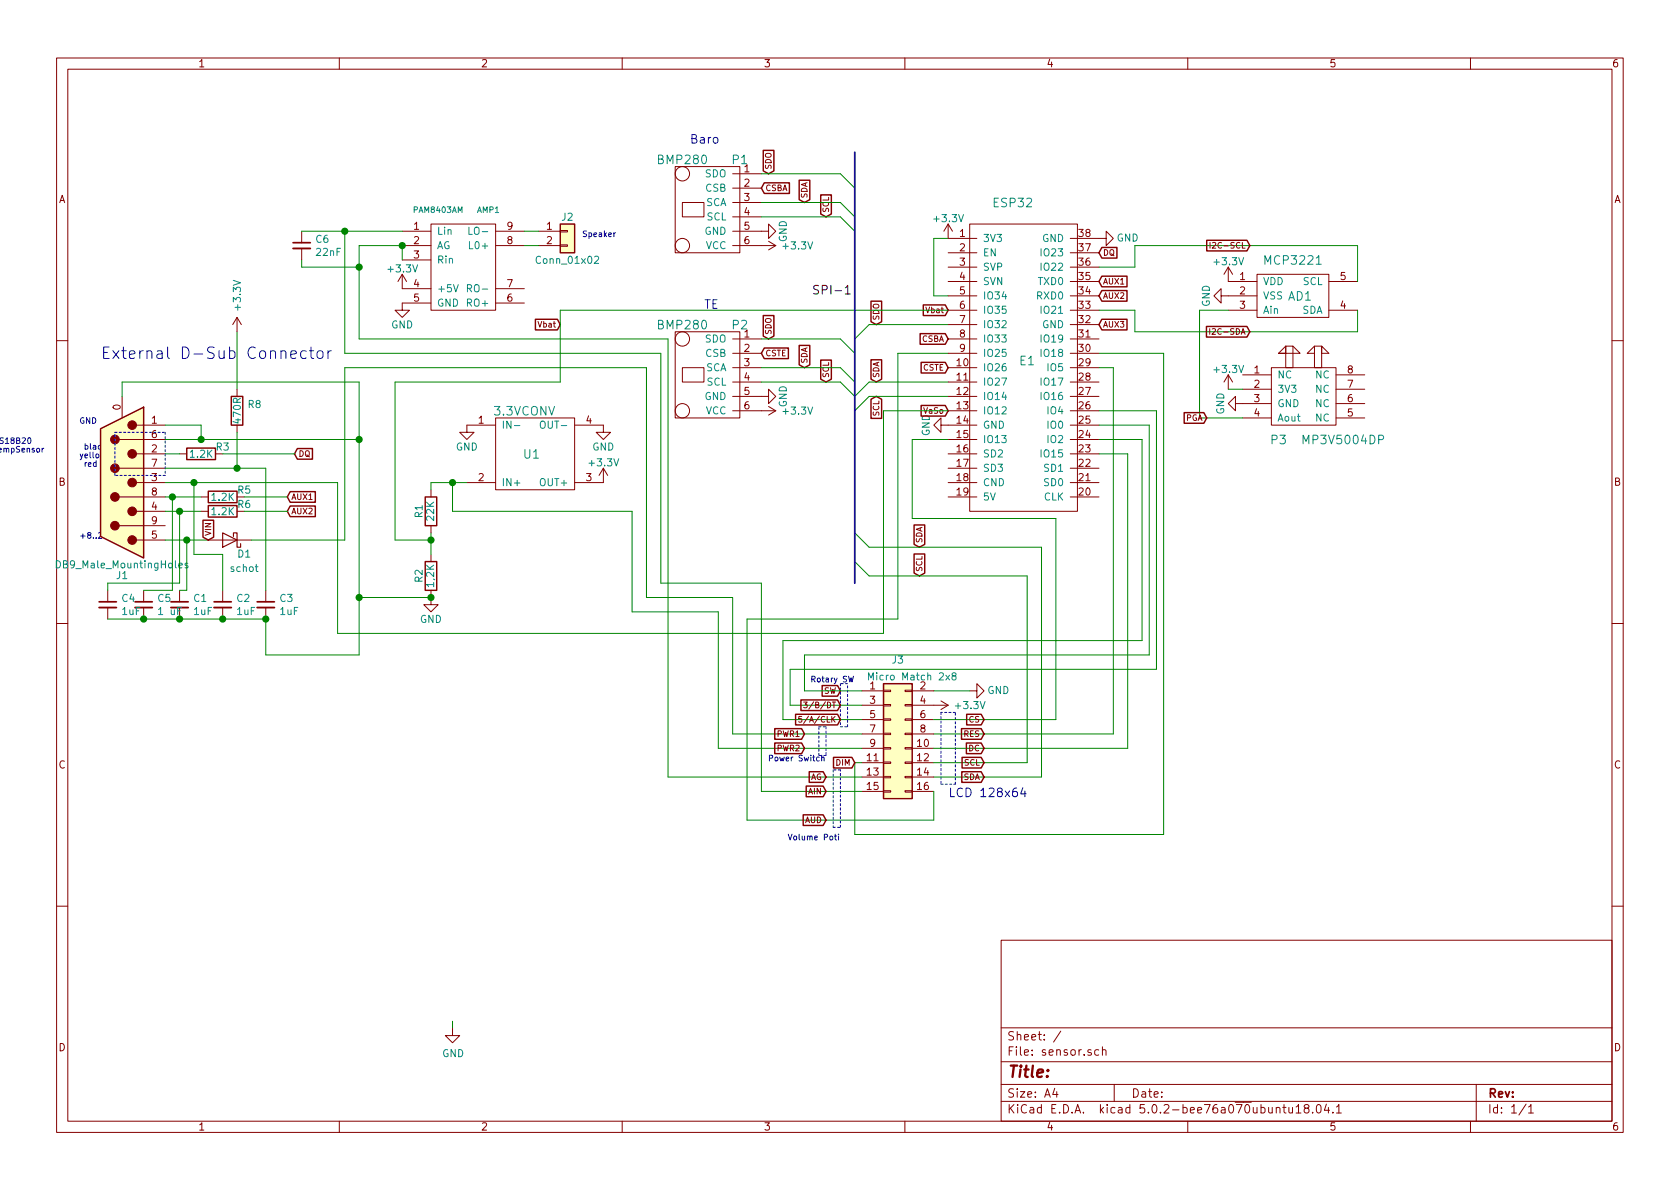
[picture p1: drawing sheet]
<svg xmlns="http://www.w3.org/2000/svg" width="297mm" height="210mm" viewBox="0 0 297 210" stroke-linecap="round" stroke-linejoin="round" font-family="sans-serif">
<g fill="none" stroke="#840000" stroke-width=".18">
<path d="M10 10.3h277v189.9h-277zM12 12.2h273v186.1h-273zM60 10.3v1.9M110 10.3v1.9M160 10.3v1.9M210 10.3v1.9M260 10.3v1.9M76.2 39.6h11.4v15.3h-11.4zM119.4 29.5h11.4v15.2h-11.4zM120.6 35.8h3.9v2.5h-3.9zM129.5 30.7h5.1M129.5 33.3h5.1"/>
<path d="M129.5 35.8h5.1M129.5 38.3h5.1M167.6 39.6v2.6h5.1M167.6 39.6l-.7 1.3M167.6 39.6l.8 1.3M171.4 39.6h19.1v50.8h-19.1zM41.9 56.1l-.8 1.3M41.9 56.1v2.6M41.9 56.1l.8 1.3M53.3 40.9v2M53.3 43.9v2.1M71.1 40.9h5.1"/>
<path d="M71.1 43.4h5.1M71.1 46h5.1M71.1 48.5v2.5h5.1M71.1 48.5l-.7 1.3M71.1 48.5l.8 1.3M76.2 53.6h-5.1v1.3h1.3l-1.3 1.2-1.3-1.2h1.3M87.6 40.9h5.1M87.6 43.4h5.1M87.6 51h5.1M87.6 53.6h5.1M95.2 40.9h3.9M95.2 43.4h3.9"/>
<path d="M99.1 43.3h1.2v.3h-1.2zM99.1 40.8h1.2v.2h-1.2zM119.4 58.7h11.4v15.2h-11.4zM129.5 40.9h6.4v-1.3l1.3 1.3-1.3 1.3v-1.3M129.5 59.9h5.1M129.5 43.4h7.7M135.9 42.7l1.3 .7M137.2 43.4l-1.3 .8M167.6 44.7h5.1M167.6 47.2h5.1M167.6 49.8h5.1M167.6 52.3h5.1"/>
<path d="M167.6 54.9h5.1M167.6 57.4h5.1M167.6 59.9h5.1M189.2 42.2h6.4v-1.3l1.2 1.3-1.2 1.2v-1.2M189.2 44.7h5.1M189.2 47.2h5.1M189.2 49.8h5.1M189.2 52.3h5.1M189.2 54.9h5.1M189.2 57.4h5.1M189.2 59.9h5.1M213.9 58.1v1"/>
<path d="M213.9 42.9v1M214.3 58.2l.4-.1 .2 .3-.6 .7h.6M214.4 42.9h.4l.2 .2-.7 .8h.7M215.9 52.3v-1.3l-1.3 1.3 1.3 1.3v-1.3h6.3M217.2 47.2v2.6h5M217.2 54.9h5M217.2 47.2l-.8 1.3M217.2 47.2l.7 1.3M222.2 48.5h12.7v7.6h-12.7zM234.9 49.8h5.1M234.9 54.9h5.1M10 60.2h2"/>
<path d="M21.1 77.7h8.1M21.6 70.1v3.8M24.1 75.2h5.1M41.9 68.8v1.3M41.9 75.2v1.2M87.6 73.9h14v12.7h-14zM87.6 75.2h-5.1v1.2h1.3l-1.3 1.3-1.2-1.3h1.2M101.6 75.2h5.1v1.2h1.2l-1.2 1.3-1.3-1.3h1.3M120.6 65h3.9v2.6h-3.9zM129.5 70.1h6.4v-1.3l1.3 1.3-1.3 1.3v-1.3M129.5 62.5h5.1M129.5 65h5.1"/>
<path d="M129.5 67.6h5.1M129.5 72.6h7.7M135.9 71.9l1.3 .7M137.2 72.6l-1.3 .8M166.4 75.2v-1.3l-1.3 1.3 1.3 1.2v-1.2h6.3M167.6 62.5h5.1M167.6 65h5.1M167.6 67.6h5.1M167.6 70.1h5.1M167.6 72.6h5.1M167.6 77.7h5.1M189.2 75.2h5.1"/>
<path d="M189.2 62.5h5.1M189.2 65h5.1M189.2 67.6h5.1M189.2 70.1h5.1M189.2 72.6h5.1M189.2 77.7h5.1M217.2 66.3v2.5M217.2 66.3l-.8 1.3M217.2 66.3l.7 1.3M218.4 71.4v-1.3l-1.2 1.3 1.2 1.2v-1.2h6.4M219.7 66.3h5.1M219.7 68.8h5.1"/>
<path d="M219.7 73.9h5.1M224.8 65h11.4v10.2h-11.4zM227.3 61.2h1.3v3.8h-1.3zM228.6 61.2l1.3 1.3h-3.8h1.2v-1.3l-1.2 1.3M231.1 62.5h.1M231.1 62.5h1.3M232.4 61.2h1.3v3.8h-1.3zM232.4 61.2l-1.3 1.3M233.7 61.2l1.2 1.3h-1.2zM236.2 66.3h5.1M236.2 68.8h5.1M236.2 71.4h5.1"/>
<path d="M236.2 73.9h5.1M285 60.2h2M21.1 87.9h8.1M21.1 82.8h8.1M21.1 93h8.1M24.1 85.3h5.1M24.1 80.3h5.1M24.1 95.5h5.1M24.1 90.4h5.1M31.7 80.3h1.3M35.6 87.9h1.2M35.6 90.4h1.2"/>
<path d="M36.8 95.5h7.6M76.2 86.6v1.3M76.2 93v1.2M76.2 98v1.3M82.5 85.3h5.1M106.7 82.8v2.5h-5.1M106.7 82.8l-.8 1.3M106.7 82.8l.7 1.3M167.6 85.3h5.1M167.6 87.9h5.1M167.6 82.8h5.1M167.6 80.3h5.1"/>
<path d="M189.2 85.3h5.1M189.2 87.9h5.1M189.2 82.8h5.1M189.2 80.3h5.1M10 110.3h2M19 104.4v2M19 107.4v2.1M25.4 104.4v2M25.4 107.4v2.1M31.7 104.4v2M31.7 107.4v2.1M39.4 104.4v2"/>
<path d="M39.4 107.4v2.1M47 104.4v2M47 107.4v2.1M76.2 104.4v2.5h1.3l-1.3 1.3-1.3-1.3h1.3M285 110.3h2M141.8 126.7h-.6v.5l.5-.1 .1 .5-.2 .1-.4-.1M142.1 124.1h.6l-.3 .4 .3 .2v.4l-.2 .1-.4-.1M143.9 124.1l-.9 1.3M152.4 124.7h3.8M152.4 122.2h3.8M152.4 132.3h3.8M152.4 134.9h3.8"/>
<path d="M152.4 137.4h3.8M152.4 139.9h3.8M152.4 127.2h3.8M152.4 129.8h3.8M156.2 139.8h1.3v.3h-1.3zM156.2 137.3h1.3v.2h-1.3zM156.2 134.7h1.3v.3h-1.3zM156.2 132.2h1.3v.3h-1.3zM156.2 129.7h1.3v.2h-1.3zM156.2 127.1h1.3v.3h-1.3zM156.2 124.6h1.3v.2h-1.3zM156.2 122h1.3v.3h-1.3z"/>
<path d="M160 139.8h1.3v.3h-1.3zM160 137.3h1.3v.2h-1.3zM160 134.7h1.3v.3h-1.3zM160 132.2h1.3v.3h-1.3zM160 129.7h1.3v.2h-1.3zM160 127.1h1.3v.3h-1.3zM160 124.6h1.3v.2h-1.3zM160 122h1.3v.3h-1.3zM161.3 124.7h6.3M161.3 122.2h3.8M161.3 132.3h3.8M161.3 134.9h3.8"/>
<path d="M161.3 137.4h3.8M161.3 139.9h3.8M161.3 127.2h3.8M161.3 129.8h3.8M166.4 123.9l1.2 .8M167.6 124.7l-1.2 .8M171.4 122.2h1.3v-1.3l1.3 1.3-1.3 1.2v-1.2M10 160.2h2M177 166.3h108v32h-108zM285 160.2h2M60 198.3v1.9M80 181.9v1.2h1.3l-1.3 1.3-1.3-1.3h1.3"/>
<path d="M110 198.3v1.9M160 198.3v1.9M177 194.8h108M177 191.8h108M177 187.8h108M177 181.8h108M186.5 192.5l-.4 1h1M186.8 193v1M187.6 182.3l-1.3 2M194.3 185.7l-.5-.1-.3 .3 .1 .6 .2 .1 .5-.1M194.9 185.7h.1a.37 .37 0 0 1 .6 .1v.8M194.9 185.1v1.5"/>
<path d="M197 191.8v3M210 198.3v1.9M226.8 195.8h.6M227 195.3v1.3l.4 .2M227.9 195.8v.9l.4 .1 .2-.1M228.5 195.8v1M229.2 195.8l.4-.5v1.5M229.2 196.8h.8M230.9 196l-.2-.2-.1-.2 .3-.3h.3l.2 .3v.2l-.7 .2a.48 .48 0 0 0 0 .7l.2 .1 .5-.1a.48 .48 0 0 0-.2-.7M232.1 196.7v.1M232.9 195.5l.3-.2a.94 .94 0 0 1 0 1.5l-.4-.3-.1-.6zM234.5 195.2l-.3 1.1h.9"/>
<path d="M234.9 195.8v1M235.7 196.7v.1M236.3 195.8l.4-.5v1.5M236.3 196.8h.9M260 198.3v1.9M261 191.8v6.5M269.8 195.2l-1.2 2M270.3 195.8l.4-.5v1.5M270.3 196.8h.8"/>
<circle cx="120.6" cy="30.7" r="1.27"/>
<circle cx="120.6" cy="59.9" r="1.27"/>
<circle cx="120.6" cy="43.4" r="1.27"/>
<circle cx="120.6" cy="72.6" r="1.27"/>
</g>
<g fill="none" stroke="#840000" stroke-width=".25">
<path d="M99.1 39.6h2.5v5.1h-2.5zM135 26.6h1.8v3.6l-.9 .5-.9-.5zM135.1 32.3h4.5v1.9h-4.5l-.5-.9zM141.3 31.9h1.9v3.4l-1 .5-.9-.5zM145.1 34.5h1.9v3.3l-1 .5-.9-.5zM94.7 56.5h3.9l.5 .9-.5 .9h-3.9zM135 55.8h1.8v3.6l-.9 .5-.9-.5zM154 53.3h1.9v3.6l-1 .5-.9-.5zM162.7 59h4.4l.5 .9-.5 1h-4.4zM163.2 53.9h3.9l.5 1-.5 .9h-3.9zM194.8 43.8h2.7v1.8h-2.7l-.5-.9zM194.8 48.8h4.5v1.9h-4.5l-.5-.9z"/>
<path d="M194.8 51.4h4.5v1.9h-4.5l-.5-1zM194.8 56.5h4.5v1.8h-4.5l-.5-.9zM213.3 57.7h7.2l.5 1-.5 .9h-7.2zM213.4 42.5h7.1l.5 .9-.5 1h-7.1zM17.8 75.8l7.6-3.8v26.7l-7.6-3.8zM33 79.2h5.1v2.1h-5.1zM40.9 70.1h2v5.1h-2zM52.6 79.3h2.6v1.9h-2.6l-.5-.9zM135.1 61.5h4.3v1.9h-4.3l-.5-.9zM141.3 61.1h1.9v3.4l-1 .5-.9-.5zM145.1 63.7h1.9v3.4l-1 .5-.9-.5zM154 70.6l.9-.5 1 .5v3.4h-1.9z"/>
<path d="M154 63.6h1.9v3.5l-1 .5-.9-.5zM162.9 64.1h4.2l.5 .9-.5 1h-4.2zM162.9 71.7h4.2l.5 .9-.5 1h-4.2zM209.4 73h3.5l.5 .9-.5 .9h-3.5zM35.9 92h1.9v3l-1 .5-.9-.5zM36.8 86.9h5.1v2h-5.1zM36.8 89.4h5.1v2h-5.1zM51.3 86.9h4.5v1.9h-4.5l-.5-.9zM51.3 89.5h4.5v1.9h-4.5l-.5-1zM75.2 87.9h2v5.1h-2zM75.2 99.3h2v5.1h-2zM161.6 98h1.9v3.3l-.9 .5-1-.5z"/>
<path d="M161.6 92.8h1.9v3.5l-.9 .5-1-.5zM137 128.8h4.7l.5 1-.5 .9h-4.7zM137 131.4h4.7l.5 .9-.5 1h-4.7zM140.7 126.3h7.4l.5 .9-.5 1h-7.4zM141.6 123.8h6.5l.5 .9-.5 .9h-6.5zM142.5 139h3l.5 .9-.5 1h-3zM143.1 136.5h2.4l.5 .9-.5 .9h-2.4zM145.4 121.2h2.7l.5 1-.5 .9h-2.7zM147.4 133.9h3.2l.5 1-.5 .9h-3.2zM156.2 120.9h5.1v20.3h-5.1zM170 128.8h3.5l.5 1-.5 .9h-3.5zM170.1 136.5h3.4l.5 .9-.5 .9h-3.4z"/>
<path d="M170.1 133.9h3.4l.5 1-.5 .9h-3.4zM170.9 131.4h2.6l.5 .9-.5 1h-2.6zM170.9 126.3h2.6l.5 .9-.5 1h-2.6zM142 144.1h3.5l.5 .9-.5 1h-3.5z"/>
</g>
<path d="M80.2 50.3l.4 1.3 .4-1.3M82.7 51l.6-.1 .1-.1-.1-.3-.2-.2h-.4v1.3M82.9 40.2v1.2h.6M83 42.7v1.3h.6M105.1 45.4l.5-.1 .2 .4v.2l-.7 .7h.7M91 75.3h.9M95.6 74.6l.2-.1a.47 .47 0 0 1 .6 .4l-.1 .7-.2 .1h-.4a1 1 0 0 1-.1-1.1zM10 99.2a.64 .64 0 0 1 .7 .6 .64 .64 0 0 1-.7 .6zM31.6 100l.6-.1v-.3h-.4l-.2 .2 .1 .6h.5M33.2 99.6h-.3l-.2 .2 .1 .1 .4 .2v.3h-.5M168.6 119.5l-.2-.1v-.3l.2-.1h.3l.1 .4-.5 .2-.2 .2v.2l.3 .2h.3l.1-.2v-.4l-.2-.1M153.6 120.2v-1.2l.4 .9 .4-.9v1.2" fill="none" stroke="#008484" stroke-width=".18"/>
<path d="M149.5 50.9l.4-.4v1.5M149.5 52h.8" fill="none" stroke="#000" stroke-width=".18"/>
<g fill="none" stroke="#008400" stroke-width=".18">
<path d="M134.6 35.8h14l2.5 2.5M134.6 38.3h14l2.5 2.6M134.6 30.7h14l2.5 2.6M41.9 58.7v10.1M53.3 46v1.2h10.2M53.3 40.9h17.8M61 40.9v21.6h55.8v40.6h17.8v36.8h17.8M71.1 46v-2.6h-7.6v16.5h54.6v77.5h34.3M92.7 40.9h2.5M92.7 43.4h2.5M134.6 59.9h14l2.5 2.6M167.6 57.4h-13.9l-2.6 2.5"/>
<path d="M167.6 54.9h-68.5v12.7h-29.3v27.9h6.4M167.6 42.2h-2.5v10.1h2.5M194.3 54.9h6.4v3.8h39.3v-3.8M194.3 47.2h6.4v-3.8h39.3v6.4M217.2 54.9h-5.1v19h7.6M21.6 70.1v-2.5h41.9v48.2h-16.5v-6.3h-28M29.2 77.7h34.3M29.2 75.2h6.4v2.5M41.9 76.4v6.4M134.6 65h14l2.5 2.6M134.6 67.6h14l2.5 2.5 2.6-2.5h13.9M167.6 70.1h-13.9l-2.6 2.5"/>
<path d="M167.6 77.7h-6.3v14h25.4v35.5h-21.6M167.6 62.5h-8.9v47h-26.6v35.5h33v-5.1M167.6 72.6h-11.4v39.4h-96.5v-26.7h-30.5M194.3 65h2.5v64.8h-31.7M194.3 77.7h7.6v35.6h-63.5v13.9h14M194.3 75.2h8.9v40.6h-61v6.4h10.2M194.3 72.6h10.2v45.8h-64.8v6.3h12.7M194.3 62.5h11.4v85.1h-54.6v-12.7h1.3M217.2 68.8h2.5M29.2 80.3h2.5M29.2 90.4h6.4M29.2 95.5h7.6"/>
<path d="M29.2 82.8h17.8v21.6M29.2 87.9h6.4M30.5 87.9v16.5h-5.1M31.7 90.4v12.7h-12.7v1.3M33 95.5v8.9h-1.3M34.3 85.3v12.7h5.1v6.4M39.4 80.3h12.7M43.2 90.4h7.6M43.2 87.9h7.6M44.4 95.5h16.6v-30.5h53.3v40.7h15.2v24.1h22.9M76.2 94.2v3.8M80 85.3v5.1h31.8v17.8h15.2v24.1h25.4"/>
<path d="M82.5 85.3h-6.3v1.3M151.1 94.2l2.6 2.6h30.4v40.6h-19M151.1 99.3l2.6 2.5h27.9v33.1h-16.5M194.3 80.3h5.1v52h-34.3M63.5 105.7h12.7M165.1 122.2h6.3M80 180.6v1.3"/>
</g>
<g fill="none" stroke="#0000c2" stroke-width=".18">
<path d="M108.8 41.2l-.3 .2M5 77.5l.1-.1a.55 .55 0 0 1 .4 .5 .55 .55 0 0 1-.4 .5l-.2-.2zM7.4 79.3v.7M7.7 79.3l-.3 .2M18.3 78.4v1M18.4 79l.3 .4M18.7 78.8l-.4 .3M51.4 62.7l1-.2-.1-.4-.6-.1-.3 .3 .1 1 .2 .1 .6-.1M54.1 62.1l-.6-.1-.3 .4v.6l.2 .3 .1 .1 .6-.1M54.7 62h.8M55 61.4v1.7l.1 .2 .4 .1M56.2 62.2a.54 .54 0 0 1 .5-.2 .54 .54 0 0 1 .4 .4v.6a.55 .55 0 0 1-.5 .4 .55 .55 0 0 1-.5-.4z"/>
<path d="M58 62v1.4M58.6 62a.54 .54 0 0 0-.6 .4M17 81.9l-.3-.1-.2 .2 .1 .4h.4M17 81.5v1M17.8 80.3l.2 .7 .2-.5 .2 .5 .2-.7M19.3 94.2l.3 1 .3-1M136 134.1l.5-.1 .1-.4-.6-.1v1.1M143.5 120.1h.5l.1-.4-.6-.1v1M180.8 139.3l-.3 1.1h.9M181.2 139.9v1M139.4 147.5l.3 1 .3-1"/>
</g>
<path d="M39.4 94.2l2.5 1.3-2.5 1.3zM41.3 94.9v-.7h.6v2.6h.6v-.7" fill="none" stroke="#840000" stroke-width=".2"/>
<g fill="#ffffc2" stroke="#ffffc2" stroke-width=".18">
<path d="M99.1 39.6h2.5v5.1h-2.5z"/>
<path d="M156.2 120.9h5.1v20.3h-5.1z"/>
<path d="M17.8 75.8l7.6-3.8v26.7l-7.6-3.8z"/>
</g>
<g fill="none" stroke="#0000c2" stroke-width=".18" stroke-dasharray=".4 .4">
<path d="M20.3 76.4h8.9M29.2 76.4v7.7M20.3 84.1v-7.7M29.2 84.1h-8.9M144.8 133.6v-5.1M144.8 128.5h1.2M146 128.5v5.1M146 133.6h-1.2M147.3 136.1v10.2M148.6 120.9v7.6M148.6 128.5h1.3M148.6 136.1h-1.3"/>
<path d="M149.9 128.5v-7.6M166.4 126v12.7M166.4 138.7h2.5M168.9 138.7v-12.7M168.9 126h-2.5M147.3 146.3h1.3M148.6 146.3v-10.2"/>
</g>
<g fill="#008400" stroke="#008400" stroke-width=".25">
<circle cx="80" cy="85.3" r=".51"/>
<circle cx="71.1" cy="43.4" r=".51"/>
<circle cx="76.2" cy="105.7" r=".51"/>
<circle cx="76.2" cy="95.5" r=".51"/>
<circle cx="35.6" cy="77.7" r=".51"/>
<circle cx="39.4" cy="109.5" r=".51"/>
<circle cx="47" cy="109.5" r=".51"/>
<circle cx="63.5" cy="105.7" r=".51"/>
<circle cx="34.3" cy="85.3" r=".51"/>
<circle cx="63.5" cy="77.7" r=".51"/>
<circle cx="33" cy="95.5" r=".51"/>
<circle cx="41.9" cy="82.8" r=".51"/>
<circle cx="31.8" cy="109.5" r=".51"/>
<circle cx="25.4" cy="109.5" r=".51"/>
<circle cx="31.8" cy="90.4" r=".51"/>
<circle cx="30.5" cy="87.9" r=".51"/>
<circle cx="61" cy="40.9" r=".51"/>
<circle cx="63.5" cy="47.2" r=".51"/>
</g>
<g fill="#840000" stroke="#840000" stroke-width=".18">
<circle cx="23.4" cy="75.2" r=".76"/>
<circle cx="23.4" cy="80.3" r=".76"/>
<circle cx="23.4" cy="85.3" r=".76"/>
<circle cx="23.4" cy="90.4" r=".76"/>
<circle cx="23.4" cy="95.5" r=".76"/>
<circle cx="20.3" cy="77.7" r=".76"/>
<circle cx="20.3" cy="82.8" r=".76"/>
<circle cx="20.3" cy="87.9" r=".76"/>
<circle cx="20.3" cy="93" r=".76"/>
</g>
<path d="M51.8 43.9h3.1M17.5 107.4h3.1M23.9 107.4h3M30.2 107.4h3.1M37.8 107.4h3.1M45.5 107.4h3" fill="none" stroke="#840000" stroke-width=".33"/>
<path d="M51.8 42.9h3.1M17.5 106.4h3.1M23.9 106.4h3M30.2 106.4h3.1M37.8 106.4h3.1M45.5 106.4h3" fill="none" stroke="#840000" stroke-width=".3"/>
<path d="M151.1 26.9v76.2" fill="none" stroke="#000084" stroke-width=".3"/>
<text font-size="2.8" fill="#0000c2" x="17.8" y="63.5">External D-Sub Connector</text>
<text font-size="2.8" fill="#840000" x="178" y="190.5">Title:</text>
<g font-size="2.1" fill="#008484">
<text x="116.5" y="29">BMP280</text>
<text x="129.5" y="29">P1</text>
<text x="175.8" y="36.6">ESP32</text>
<text x="223.9" y="46.8">MCP3221</text>
<text x="227.8" y="53.2">AD1</text>
<text x="116.5" y="58.2">BMP280</text>
<text x="129.5" y="58.2">P2</text>
<text x="180.3" y="64.6">E1</text>
<text x="87.5" y="73.5">3.3VCONV</text>
<text x="92.6" y="81.1">U1</text>
<text x="224.8" y="78.6">P3</text>
<text x="230.8" y="78.6">MP3V5004DP</text>
</g>
<g font-size="2.1" fill="#0000c2">
<text x="121.9" y="25.4">Baro</text>
<text x="124.5" y="54.6">TE</text>
<text x="167.6" y="141">LCD 128x64</text>
</g>
<text font-size="2.1" x="143.5" y="52.1">SPI-1</text>
<g font-size="2.1" fill="#840000">
<text x="178" y="184">Sheet: /</text>
<text x="178" y="186.7">File: sensor.sch</text>
<text x="178" y="196.9">KiCad E.D.A. kicad 5.0.2-bee76a070ubuntu18.04.1</text>
<text x="178" y="194.1">Size: A4</text>
<text x="200" y="194.1">Date:</text>
<text x="263" y="194.1">Rev:</text>
<text x="263" y="196.9">Id: 1/1</text>
</g>
<g font-size="1.8" fill="#840000">
<text x="35" y="11.9">1</text>
<text x="85" y="11.9">2</text>
<text x="135" y="11.9">3</text>
<text x="185" y="11.9">4</text>
<text x="235" y="11.9">5</text>
<text x="285" y="11.9">6</text>
<text x="10.4" y="35.9">A</text>
<text x="131.6" y="30.5">1</text>
<text x="131.6" y="33">2</text>
<text x="131.6" y="35.6">3</text>
<text x="285.4" y="35.9">A</text>
<text x="73.2" y="40.6">1</text>
<text x="89.7" y="40.6">9</text>
<text x="96.7" y="40.6">1</text>
<text x="131.6" y="38.1">4</text>
<text x="131.6" y="40.6">5</text>
<text x="169.7" y="41.9">1</text>
<text x="190.8" y="41.9">38</text>
<text x="73.2" y="43.2">2</text>
<text x="73.2" y="45.7">3</text>
<text x="89.7" y="43.2">8</text>
<text x="96.7" y="43.2">2</text>
<text x="131.6" y="43.2">6</text>
<text x="169.7" y="44.4">2</text>
<text x="169.7" y="47">3</text>
<text x="190.8" y="47">36</text>
<text x="190.8" y="44.4">37</text>
<text x="73.2" y="50.8">4</text>
<text x="73.2" y="53.3">5</text>
<text x="89.7" y="53.3">6</text>
<text x="89.7" y="50.8">7</text>
<text x="169.7" y="49.5">4</text>
<text x="169.7" y="52.1">5</text>
<text x="190.8" y="52.1">34</text>
<text x="190.8" y="49.5">35</text>
<text x="219.2" y="49.5">1</text>
<text x="219.2" y="52.1">2</text>
<text x="237" y="49.5">5</text>
<text x="131.6" y="59.7">1</text>
<text x="169.7" y="54.6">6</text>
<text x="169.7" y="57.1">7</text>
<text x="169.7" y="59.7">8</text>
<text x="190.8" y="59.7">31</text>
<text x="190.8" y="57.1">32</text>
<text x="190.8" y="54.6">33</text>
<text x="219.2" y="54.6">3</text>
<text x="237" y="54.6">4</text>
<text x="131.6" y="62.2">2</text>
<text x="131.6" y="64.8">3</text>
<text x="169.2" y="64.8">10</text>
<text x="169.7" y="62.2">9</text>
<text x="190.8" y="62.2">30</text>
<text x="190.8" y="64.8">29</text>
<text x="131.6" y="67.3">4</text>
<text x="131.6" y="69.8">5</text>
<text x="169.2" y="67.3">11</text>
<text x="169.2" y="69.8">12</text>
<text x="190.8" y="69.8">27</text>
<text x="190.8" y="67.3">28</text>
<text x="221.8" y="66">1</text>
<text x="221.8" y="68.6">2</text>
<text x="221.8" y="71.1">3</text>
<text x="238.3" y="71.1">6</text>
<text x="238.3" y="68.6">7</text>
<text x="238.3" y="66">8</text>
<text x="21.3" y="72.5" transform="rotate(-90 21.3 72.5)">0</text>
<text x="26.8" y="74.9">1</text>
<text x="26.8" y="77.5">6</text>
<text x="84.6" y="74.9">1</text>
<text x="103.7" y="74.9">4</text>
<text x="131.6" y="72.4">6</text>
<text x="169.2" y="72.4">13</text>
<text x="169.2" y="74.9">14</text>
<text x="169.2" y="77.5">15</text>
<text x="190.8" y="77.5">24</text>
<text x="190.8" y="74.9">25</text>
<text x="190.8" y="72.4">26</text>
<text x="221.8" y="73.7">4</text>
<text x="238.3" y="73.7">5</text>
<text x="26.8" y="80">2</text>
<text x="26.8" y="82.5">7</text>
<text x="169.2" y="80">16</text>
<text x="169.2" y="82.5">17</text>
<text x="190.8" y="82.5">22</text>
<text x="190.8" y="80">23</text>
<text x="10.4" y="85.9">B</text>
<text x="26.8" y="85.1">3</text>
<text x="26.8" y="87.6">8</text>
<text x="84.6" y="85.1">2</text>
<text x="103.7" y="85.1">3</text>
<text x="169.2" y="85.1">18</text>
<text x="169.2" y="87.6">19</text>
<text x="190.8" y="87.6">20</text>
<text x="190.8" y="85.1">21</text>
<text x="285.4" y="85.9">B</text>
<text x="26.8" y="90.2">4</text>
<text x="26.8" y="95.2">5</text>
<text x="26.8" y="92.7">9</text>
<text x="153.8" y="121.9">1</text>
<text x="153.8" y="124.5">3</text>
<text x="162.7" y="121.9">2</text>
<text x="162.7" y="124.5">4</text>
<text x="153.8" y="127">5</text>
<text x="153.8" y="129.5">7</text>
<text x="162.7" y="127">6</text>
<text x="162.7" y="129.5">8</text>
<text x="10.4" y="135.9">C</text>
<text x="153.3" y="134.6">11</text>
<text x="153.3" y="137.2">13</text>
<text x="153.8" y="132.1">9</text>
<text x="162.2" y="132.1">10</text>
<text x="162.2" y="134.6">12</text>
<text x="162.2" y="137.2">14</text>
<text x="285.4" y="135.9">C</text>
<text x="153.3" y="139.7">15</text>
<text x="162.2" y="139.7">16</text>
<text x="10.4" y="185.9">D</text>
<text x="285.4" y="185.9">D</text>
<text x="35" y="199.9">1</text>
<text x="85" y="199.9">2</text>
<text x="135" y="199.9">3</text>
<text x="185" y="199.9">4</text>
<text x="235" y="199.9">5</text>
<text x="285" y="199.9">6</text>
</g>
<g font-size="1.8" fill="#008484">
<text x="124.7" y="31.4">SDO</text>
<text x="124.8" y="33.9">CSB</text>
<text x="77.2" y="41.5">Lin</text>
<text x="83.6" y="41.5">LO-</text>
<text x="99.4" y="39">J2</text>
<text x="124.6" y="41.5">GND</text>
<text x="124.8" y="36.4">SCA</text>
<text x="125" y="39">SCL</text>
<text x="165.3" y="39.3">+3.3V</text>
<text x="55.9" y="42.9">C6</text>
<text x="56" y="45.3">22nF</text>
<text x="77.2" y="44.1">AG</text>
<text x="77.2" y="46.6">Rin</text>
<text x="83.5" y="44.1">L0+</text>
<text x="95.1" y="46.7">Conn_01x02</text>
<text x="124.8" y="44.1">VCC</text>
<text x="138.6" y="44.1">+3.3V</text>
<text x="139.1" y="42.8" transform="rotate(-90 139.1 42.8)">GND</text>
<text x="173.7" y="42.8">3V3</text>
<text x="173.7" y="45.3">EN</text>
<text x="173.7" y="47.9">SVP</text>
<text x="184.3" y="42.8">GND</text>
<text x="184.4" y="47.9">IO22</text>
<text x="184.4" y="45.3">IO23</text>
<text x="197.4" y="42.7">GND</text>
<text x="214.8" y="46.9">+3.3V</text>
<text x="68.8" y="48.2">+3.3V</text>
<text x="77.2" y="51.7">+5V</text>
<text x="83.4" y="51.7">RO-</text>
<text x="173.7" y="50.4">SVN</text>
<text x="173.7" y="53">IO34</text>
<text x="183.5" y="53">RXD0</text>
<text x="183.7" y="50.4">TXD0</text>
<text x="223.3" y="50.4">VDD</text>
<text x="223.3" y="53">VSS</text>
<text x="230.4" y="50.4">SCL</text>
<text x="42.6" y="54.7" transform="rotate(-90 42.6 54.7)">+3.3V</text>
<text x="69.2" y="58.1">GND</text>
<text x="77.2" y="54.2">GND</text>
<text x="82.9" y="54.2">RO+</text>
<text x="173.7" y="55.5">IO35</text>
<text x="173.7" y="58">IO32</text>
<text x="184.3" y="58">GND</text>
<text x="184.4" y="55.5">IO21</text>
<text x="213.9" y="54.3" transform="rotate(-90 213.9 54.3)">GND</text>
<text x="223.3" y="55.5">Ain</text>
<text x="230.2" y="55.5">SDA</text>
<text x="124.7" y="60.6">SDO</text>
<text x="124.8" y="63.1">CSB</text>
<text x="124.8" y="65.7">SCA</text>
<text x="173.7" y="60.6">IO33</text>
<text x="173.7" y="63.1">IO25</text>
<text x="173.7" y="65.7">IO26</text>
<text x="184.4" y="63.1">IO18</text>
<text x="184.4" y="60.6">IO19</text>
<text x="185.4" y="65.7">IO5</text>
<text x="214.8" y="66">+3.3V</text>
<text x="124.6" y="70.7">GND</text>
<text x="125" y="68.2">SCL</text>
<text x="173.7" y="68.2">IO27</text>
<text x="173.7" y="70.7">IO14</text>
<text x="184.4" y="70.7">IO16</text>
<text x="184.4" y="68.2">IO17</text>
<text x="225.8" y="66.9">NC</text>
<text x="225.8" y="69.5">3V3</text>
<text x="232.6" y="69.5">NC</text>
<text x="232.6" y="66.9">NC</text>
<text x="42.6" y="74.7" transform="rotate(-90 42.6 74.7)">470R</text>
<text x="43.9" y="72.2">R8</text>
<text x="88.6" y="75.8">IN-</text>
<text x="96.3" y="75.8">OUT-</text>
<text x="124.8" y="73.3">VCC</text>
<text x="138.6" y="73.3">+3.3V</text>
<text x="139.1" y="72.1" transform="rotate(-90 139.1 72.1)">GND</text>
<text x="164.4" y="77.1" transform="rotate(-90 164.4 77.1)">GND</text>
<text x="173.7" y="73.3">IO12</text>
<text x="173.7" y="75.8">GND</text>
<text x="185.4" y="75.8">IO0</text>
<text x="185.4" y="73.3">IO4</text>
<text x="216.5" y="73.3" transform="rotate(-90 216.5 73.3)">GND</text>
<text x="225.8" y="72">GND</text>
<text x="225.8" y="74.5">Aout</text>
<text x="232.6" y="74.5">NC</text>
<text x="232.6" y="72">NC</text>
<text x="33.7" y="80.9">1.2K</text>
<text x="38.3" y="79.7">R3</text>
<text x="80.6" y="79.7">GND</text>
<text x="104.3" y="82.5">+3.3V</text>
<text x="104.7" y="79.7">GND</text>
<text x="173.7" y="78.4">IO13</text>
<text x="173.7" y="80.9">SD2</text>
<text x="173.7" y="83.4">SD3</text>
<text x="184.4" y="80.9">IO15</text>
<text x="184.8" y="83.4">SD1</text>
<text x="185.4" y="78.4">IO2</text>
<text x="37.5" y="88.6">1.2K</text>
<text x="42.1" y="87.3">R5</text>
<text x="42.1" y="89.8">R6</text>
<text x="88.6" y="86">IN+</text>
<text x="95.8" y="86">OUT+</text>
<text x="173.7" y="86">CND</text>
<text x="173.7" y="88.5">5V</text>
<text x="184.6" y="88.5">CLK</text>
<text x="184.8" y="86">SD0</text>
<text x="37.5" y="91.1">1.2K</text>
<text x="74.7" y="91.5" transform="rotate(-90 74.7 91.5)">R1</text>
<text x="76.8" y="92" transform="rotate(-90 76.8 92)">22K</text>
<text x="10.5" y="100.5">DB9_Male_MountingHoles</text>
<text x="40.8" y="101.1">schot</text>
<text x="42.1" y="98.6">D1</text>
<text x="20.6" y="102.4">J1</text>
<text x="21.6" y="106.4">C4</text>
<text x="27.9" y="106.4">C5</text>
<text x="34.3" y="106.4">C1</text>
<text x="41.9" y="106.4">C2</text>
<text x="49.5" y="106.4">C3</text>
<text x="74.7" y="103" transform="rotate(-90 74.7 103)">R2</text>
<text x="76.8" y="103.7" transform="rotate(-90 76.8 103.7)">1,2K</text>
<text x="21.6" y="108.8">1uF</text>
<text x="28.2" y="108.8">1 uF</text>
<text x="34.3" y="108.8">1uF</text>
<text x="41.9" y="108.8">1uF</text>
<text x="49.6" y="108.8">1uF</text>
<text x="74.2" y="110.2">GND</text>
<text x="157.8" y="117.3">J3</text>
<text x="154.4" y="120.3">Micro Match 2x8</text>
<text x="169.1" y="125.4">+3.3V</text>
<text x="174.6" y="122.7">GND</text>
<text x="78.2" y="186.9">GND</text>
</g>
<g font-size="1.4" fill="#840000">
<text x="135.3" y="33.8">CSBA</text>
<text x="136.4" y="30.1" transform="rotate(-90 136.4 30.1)">SDO</text>
<text x="142.7" y="35.1" transform="rotate(-90 142.7 35.1)">SDA</text>
<text x="146.6" y="37.7" transform="rotate(-90 146.6 37.7)">SCL</text>
<text x="195" y="45.2">DQ</text>
<text x="214.8" y="43.9">I2C-SCL</text>
<text x="195" y="50.3">AUX1</text>
<text x="195" y="52.8">AUX2</text>
<text x="95.3" y="57.9">Vbat</text>
<text x="136.4" y="59.3" transform="rotate(-90 136.4 59.3)">SDO</text>
<text x="155.4" y="56.7" transform="rotate(-90 155.4 56.7)">SDO</text>
<text x="163.9" y="55.4">Vbat</text>
<text x="195" y="57.9">AUX3</text>
<text x="214.7" y="59.2">I2C-SDA</text>
<text x="135.3" y="63">CSTE</text>
<text x="142.7" y="64.4" transform="rotate(-90 142.7 64.4)">SDA</text>
<text x="163" y="60.4">CSBA</text>
<text x="163.2" y="65.5">CSTE</text>
<text x="146.6" y="66.9" transform="rotate(-90 146.6 66.9)">SCL</text>
<text x="155.4" y="66.9" transform="rotate(-90 155.4 66.9)">SDA</text>
<text x="155.4" y="73.6" transform="rotate(-90 155.4 73.6)">SCL</text>
<text x="163.4" y="73.1">VaSo</text>
<text x="209.6" y="74.4">PGA</text>
<text x="52.7" y="80.8">DQ</text>
<text x="51.5" y="88.4">AUX1</text>
<text x="37.3" y="94.8" transform="rotate(-90 37.3 94.8)">VIN</text>
<text x="51.5" y="90.9">AUX2</text>
<text x="163.1" y="101.2" transform="rotate(-90 163.1 101.2)">SCL</text>
<text x="163.1" y="96.1" transform="rotate(-90 163.1 96.1)">SDA</text>
<text x="143.5" y="125.2">3/B/DT</text>
<text x="145.6" y="122.7">SW</text>
<text x="137.5" y="130.3">PWR1</text>
<text x="142.4" y="127.8">5/A/CLK</text>
<text x="170.4" y="130.3">RES</text>
<text x="171.4" y="127.8">CS</text>
<text x="137.5" y="132.8">PWR2</text>
<text x="143.3" y="137.9">AG</text>
<text x="147.9" y="135.4">DIM</text>
<text x="170.3" y="137.9">SDA</text>
<text x="170.5" y="135.4">SCL</text>
<text x="171.3" y="132.8">DC</text>
<text x="143" y="140.5">AIN</text>
<text x="142.3" y="145.5">AUD</text>
</g>
<g font-size="1.4" fill="#008484">
<text x="73.2" y="37.6">PAM8403AM</text>
<text x="84.4" y="37.6">AMP1</text>
</g>
<g font-size="1.4" fill="#0000c2">
<text x="102.9" y="41.9">Speaker</text>
<text x="14" y="74.9">GND</text>
<text x="-.4" y="80">empSensor</text>
<text x="-.2" y="78.5">S18B20</text>
<text x="14" y="81">yellow</text>
<text x="14.4" y="79.5">black</text>
<text x="14.4" y="82.5">red</text>
<text x="14" y="95.2">+8..24V</text>
<text x="144" y="120.6">Rotary SW</text>
<text x="136.9" y="134.6">Power Switch</text>
<text x="140.4" y="148.6">Volume Poti</text>
</g>
</svg>
